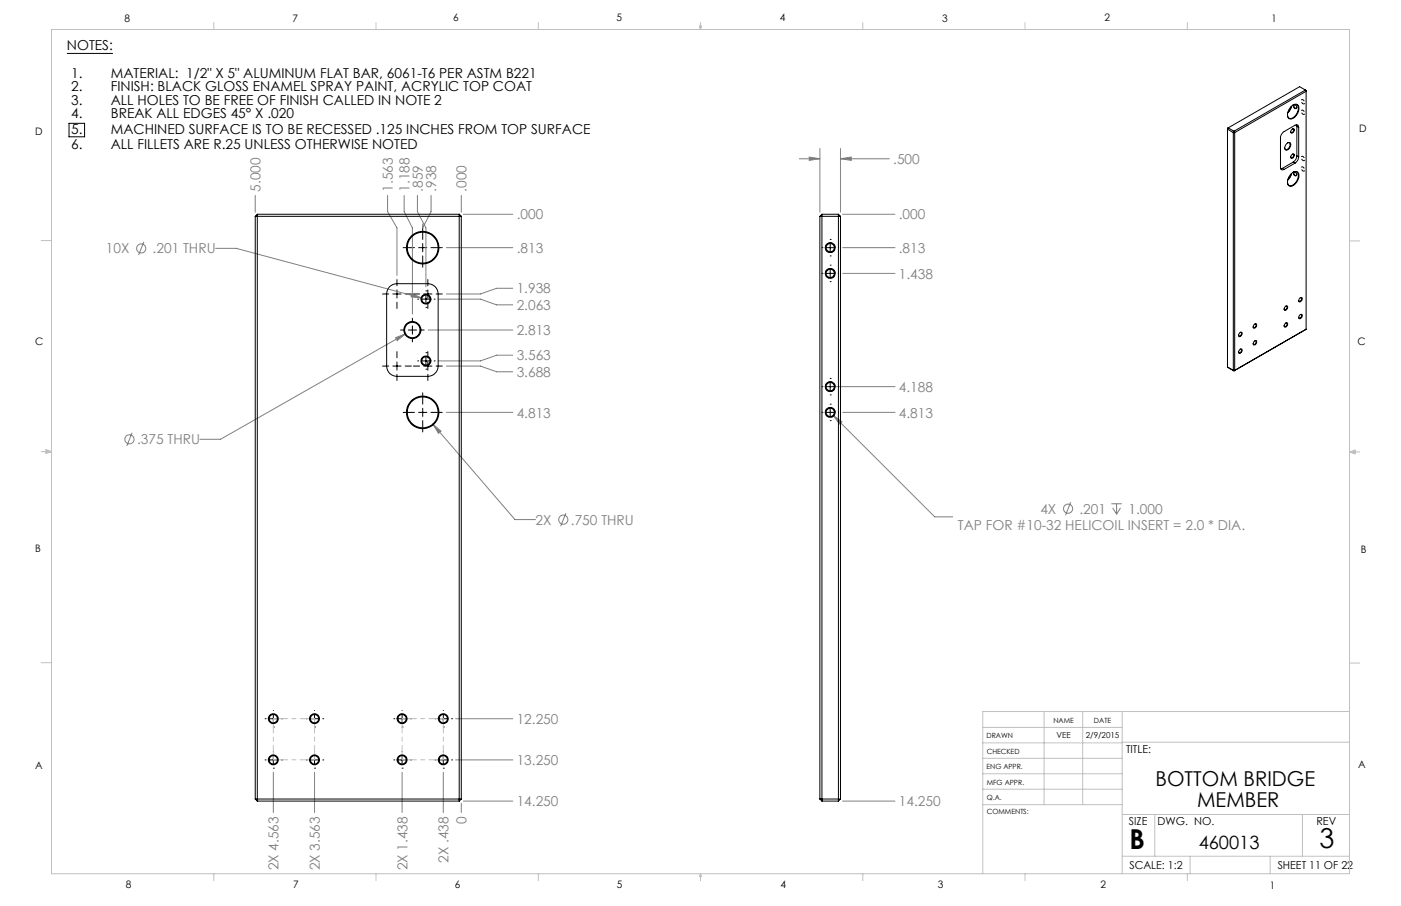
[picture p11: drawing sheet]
<svg xmlns="http://www.w3.org/2000/svg" width="432mm" height="279mm" viewBox="0 0 432 279" stroke-linecap="round" stroke-linejoin="round" font-family="sans-serif">
<g fill="none" stroke="#808080" stroke-width=".31">
<path d="M246.3 49h6.4M249.4 48.4l3.3 .6-3.3 .5zM252.7 45.8v19.6M259 49l3.4-.6v1.1zM259 45.8v19.6M259 49h15.1M44.3 74.6l-1.6 4M66.5 76.6h6.3l57.2 15.3M78.7 60.3v5.1M119.5 60.3v5l2.8 5v14.6M124.6 60.3v5l2.5 5v26.6M128.7 60.3v5l2.6 5v18.1"/>
<path d="M132.9 60.3v5l-2.6 5v-1.2M137.6 76.4h20.4M142.2 60.3v5.1M142.8 66.1h15.2M259.7 66.1h16.1M259.7 76.4h16.1M127 90.6l3 1.3-3.3-.4zM135.1 92.3h13l5 1.7h4.9M158 88.9h-4.9l-5 1.8h-10.5M259.7 84.3h16.1M121.9 104.1l3.1-1.2-2.6 2.1zM125 102.9l-57 32.6h-6.4"/>
<path d="M132 101.8h26M137.6 112.9h10.5l5 1.8h4.9M158 109.5h-4.9l-5 1.8h-13M257.1 119.2h18.7M40.7 133.5l-1.6 4M133.4 130.8l2.5 2.2-.8 .6zM133.4 130.8l25.3 29.4h6.4M137.6 127.2h20.4M256.8 128.1l2.7 2-.7 .7zM256.8 128.1l31.3 31.3h5.5M259.7 127.2h16.1M174.4 158.3l-1.6 4"/>
<path d="M330 154.9l-1.6 4M342.5 155.4h3.3M342.9 156.6l1.2 2M344.1 155.4v3.2M345.3 156.6l-1.2 2M84.2 238.2v12.4M96.9 238.2v12.4M123.9 238.2v12.4M136.6 238.2v12.4M140.4 221.7h17.6M140.4 234.4h17.6M142.2 247.7v2.9"/>
<path d="M142.8 247.1h15.2M259.7 247.1h16.1"/>
<circle cx="43.5" cy="76.6" r="1.42"/>
<circle cx="39.9" cy="135.5" r="1.41"/>
<circle cx="329.2" cy="156.9" r="1.41"/>
<circle cx="173.6" cy="160.3" r="1.42"/>
</g>
<g fill="none" stroke="#000" stroke-width=".31">
<path d="M20.6 16.5h14.2M21.3 38h4.8v4.2h-4.8zM124.2 76.4h3.5M129 76.4h2.6M130.3 70.3v3.5M130.3 75.1v2.5M130.3 78.9v3.5M132.8 76.4h3.5M253.3 76.4h.1M254.6 76.4h2.5M255.9 73.8h.1M255.9 78.9h.1"/>
<path d="M255.9 75.1v2.5M258.4 76.4h.1M117.9 90.7h1.9M121.1 90.7h2.5M122.3 86.2v1.9M122.3 89.4v2.5M122.3 93.2v1.9M124.9 90.7h1.9M127.1 98.1v1.1M127.4 90.7h1.9M128.7 92.3h.1M130 92.3h2.5"/>
<path d="M130.6 90.7h2.5M131.3 89.7h.1M131.3 94.8h.1M131.3 91v2.5M131.9 86.2v1.9M131.9 89.4v2.5M131.9 93.2v1.9M133.8 92.3h.1M134.4 90.7h1.9M253.3 84.3h.1M254.6 84.3h2.5M255.9 81.8h.1"/>
<path d="M255.9 86.9h.1M255.9 83v2.6M258.4 84.3h.1M117.9 112.9h1.9M121.1 112.9h2.5M122.3 108.4v1.9M122.3 111.6v2.6M122.3 115.4v1.9M123.4 101.8h1.2M124.9 112.9h1.9M125.8 101.8h2.6M127.1 100.5v2.5"/>
<path d="M127.1 104.3v1.1M127.4 112.9h1.9M128.7 111.3h.1M129.6 101.8h1.1M130 111.3h2.5M130.6 112.9h2.5M131.3 108.8h.1M131.3 113.8h.1M131.3 110v2.6M131.9 108.4v1.9M131.9 111.6v2.6M131.9 115.4v1.9"/>
<path d="M133.8 111.3h.1M134.4 112.9h1.9M253.3 119.2h.1M254.6 119.2h2.5M255.9 116.7h.1M255.9 118v2.5M258.4 119.2h.1M124.2 127.2h3.5M129 127.2h2.6M130.3 121.1v3.5M130.3 125.9v2.5M130.3 129.7v3.5"/>
<path d="M132.8 127.2h3.5M253.3 127.2h.1M254.6 127.2h2.5M255.9 121.8h.1M255.9 124.6h.1M255.9 129.7h.1M255.9 125.9v2.5M258.4 127.2h.1M84.2 219.1h.1M96.9 219.1h.1M123.9 219.1h.1M136.6 219.1h.1"/>
<path d="M81.7 221.7h.1M81.7 234.4h.1M83 221.7h2.5M83 234.4h2.5M84.2 224.2h.1M84.2 236.9h.1M84.2 220.4v2.5M84.2 231.8h.1M84.2 233.1v2.5M86.8 221.7h.1M86.8 234.4h.1M94.4 234.4h.1"/>
<path d="M94.4 221.7h.1M95.7 221.7h2.5M95.7 234.4h2.5M96.9 236.9h.1M96.9 224.2h.1M96.9 220.4v2.5M96.9 231.8h.1M96.9 233.1v2.5M99.5 234.4h.1M99.5 221.7h.1M121.4 234.4h.1M121.4 221.7h.1"/>
<path d="M122.7 221.7h2.5M122.7 234.4h2.5M123.9 236.9h.1M123.9 224.2h.1M123.9 220.4v2.5M123.9 231.8h.1M123.9 233.1v2.5M126.5 234.4h.1M126.5 221.7h.1M134.1 221.7h.1M134.1 234.4h.1M135.4 221.7h2.5"/>
<path d="M135.4 234.4h2.5M136.6 224.2h.1M136.6 236.9h.1M136.6 220.4v2.5M136.6 231.8h.1M136.6 233.1v2.5M139.2 221.7h.1M139.2 234.4h.1"/>
</g>
<path d="M401.6 34a.51 .51 0 0 0-.6 .4 .51 .51 0 0 0 .3 .6 .46 .46 0 0 0 .8 .2 .46 .46 0 0 0-.1-.8l-.4-.4M401.6 30.8a.51 .51 0 0 0-.6 .3 .51 .51 0 0 0 .3 .7 .46 .46 0 0 0 .8 .1 .46 .46 0 0 0-.1-.7l-.4-.4M401.6 48.3a.51 .51 0 0 0-.6 .3 .51 .51 0 0 0 .3 .7 .46 .46 0 0 0 .8 .1 .46 .46 0 0 0-.1-.7l-.4-.4M401.6 51.5a.51 .51 0 0 0-.6 .4 .51 .51 0 0 0 .3 .6 .46 .46 0 0 0 .8 .2 .46 .46 0 0 0-.1-.8l-.4-.4M255.9 74.9a1.48 1.48 0 0 1 1.3 2.2 1.48 1.48 0 0 1-2.5 .1 1.48 1.48 0 0 1 1-2.3h.2M255.9 82.8a1.48 1.48 0 0 1 1.3 2.2 1.48 1.48 0 0 1-2.5 .1 1.48 1.48 0 0 1 1-2.3h.2M255.9 117.7a1.48 1.48 0 0 1 1.3 2.2 1.48 1.48 0 0 1-2.5 .2 1.48 1.48 0 0 1 1-2.4h.2M255.9 125.7a1.48 1.48 0 0 1 1.3 2.2 1.48 1.48 0 0 1-2.5 .1 1.48 1.48 0 0 1 1-2.3h.2" fill="none" stroke="#000" stroke-width=".31" stroke-dasharray="1.3 .6" stroke-dashoffset=".7" stroke-linecap="butt"/>
<path d="M84.3 221.6h12.7M84.3 221.6v12.7M84.3 234.3h12.7M97 221.6v12.7M123.9 221.6h12.7M123.9 221.6v12.7M123.9 234.3h12.7M136.6 221.6v12.7" fill="none" stroke="#c0c0c0" stroke-width=".31" stroke-dasharray="15.2 1.3 1.3 1.3" stroke-dashoffset="10.8"/>
<g fill="none" stroke="#c0c0c0" stroke-width=".31">
<path d="M15.9 9.1h400v260.4h-400zM65.9 6.9v2.2M115.9 6.9v2.2M165.9 6.9v2.2M215.6 8h.6l-.3 1.1zM215.7 8l.2 1.1M215.9 6.9v2.2M216 8l-.1 1.1M265.9 6.9v2.2M315.9 6.9v2.2M365.9 6.9v2.2M12.7 74.2h3.2"/>
<path d="M415.9 74.3h3.2M12.7 139.3h3.2M14.2 139.1l1.7 .2M14.2 138.7l1.7 .6-1.7 .5zM15.9 139.3l-1.7 .3M415.9 139.4h3.2M415.9 139.4l1.8-.6v1.2zM415.9 139.4l1.8 .3M417.7 139.2l-1.8 .2M12.7 204.4h3.2M321.8 219.4v28.7M333.7 219.4v28.7"/>
<path d="M345.9 219.4v50.1M415.9 204.5h3.2M415.9 219.4h-113v50.1M302.9 233.9h43M302.9 229.1h43M302.9 224.3h43M302.9 238.6h43M345.9 228.9h70M302.9 248.1h43M302.9 243.4h43M345.9 251.2h70M355.9 251.2v12.9"/>
<path d="M401.4 251.2v12.9M65.9 269.5v2.1M115.9 269.5v2.1M165.9 269.5v2.1M215.9 269.5v2.1M215.9 269.5l.3 .8h-.6zM265.9 269.5v2.1M315.9 269.5v2.1M345.9 264.1h70M365.9 269.5v2.1M366.8 264.1v5.4M391.5 264.1v5.4"/>
</g>
<path d="M133.4 130.8l1.7 2.8 .8-.6zM121.9 104.1l.5 .9 2.6-2.1zM127 90.6l-.3 .9 3.3 .4zM249.4 48.4l3.3 .6-3.3 .5zM259 49l3.4-.6v1.1zM256.8 128.1l2 2.7 .7-.7z" fill="#808080"/>
<g fill="none" stroke="#000" stroke-width=".31">
<path d="M378.5 39.4l-.2 .4 1.8 1.1M378.5 39.4l1.8 1.1M378.5 39.4l-.2 .2v73.6M397.9 32.9a1.3 1.3 0 0 1 1.2-.8 1.3 1.3 0 0 1 1.2 1 3.3 3.3 0 0 1-2.7 3.6 1.79 1.79 0 0 1-.4-2.7zM398 32.8l-.3 1-.8 1 .6-.9 .5-1.1M398.3 39.8a.43 .43 0 0 1 .6 0 .43 .43 0 0 1-.1 .7 .5 .5 0 0 1-.4 .6 .5 .5 0 0 1-.6-.5zM398.3 39.8h.1a.54 .54 0 0 1 .2 .7 .54 .54 0 0 1-.8 .2v-.1M398.5 32.4a1.13 1.13 0 0 1 1.5 .1 1.13 1.13 0 0 1 .1 1.4 2.76 2.76 0 0 1-2.7 2.6l-.4-.3-.2-.8M398.8 32.3v.3a.54 .54 0 0 0 .2 .6 .54 .54 0 0 0 .6 0l.1-.2M399 32.2a.66 .66 0 0 1 .7 .6 .66 .66 0 0 1-.4 .7l-.4-.2-.3-1M399.6 38.5l.1 .4M399.7 38.9v9.1"/>
<path d="M399.7 38.9l.6 .4M400.3 39.3a.69 .69 0 0 0-.4-.7 .69 .69 0 0 0-.8 0l-3.3 2a2.42 2.42 0 0 0-1.1 1.9v9.1a.69 .69 0 0 0 .3 .7 .69 .69 0 0 0 .8-.1M400.3 39.3v9.1M402.3 27.8l-22 12.7M402.3 27.8l.3 .4-22.1 12.7M402.3 27.8l.3 .1v73.6M402.3 27.8l-1.8-1.1-22 12.7M380.1 40.9h.4M380.1 40.9v73.3M380.3 40.5l-.2 .4M380.3 40.5l.2 .4M380.5 40.9v73.3"/>
<path d="M395.2 51.9l-.4 .2M395.2 51.9l.6 .3M396.5 44.4a.72 .72 0 0 1 1-.4 .72 .72 0 0 1 .2 1.1 1.12 1.12 0 0 1-1.6 1l-.1-.7zM396.8 44.1a.62 .62 0 0 1 .9 .2 .62 .62 0 0 1-.2 .8 1.02 1.02 0 0 1-1.4 .8l-.1-.3M397.9 53.7a1.31 1.31 0 0 1 1.2-.8 1.31 1.31 0 0 1 1.2 .9 3.4 3.4 0 0 1-2.7 3.6 1.79 1.79 0 0 1-.4-2.7zM398 53.6l-.5 1.1-.6 .8M398 53.5l-.3 1.1-.8 .9M398.1 47.8a.45 .45 0 0 1 .7-.3 .45 .45 0 0 1 0 .8 .5 .5 0 0 1-.4 .5 .5 .5 0 0 1-.6-.4zM398.3 47.6l.1-.1a.53 .53 0 0 1 .2 .8 .53 .53 0 0 1-.8 .1M398.5 53.1a1.12 1.12 0 0 1 1.4 .1 1.12 1.12 0 0 1 .2 1.4 2.76 2.76 0 0 1-2.7 2.6l-.4-.3-.2-.8M398.6 50l-3.4 1.9M398.6 50l.5 .3"/>
<path d="M398.8 53.1v.2a.54 .54 0 0 0 .2 .7 .54 .54 0 0 0 .6-.1l.1-.1M399 53a.66 .66 0 0 1 .7 .5 .66 .66 0 0 1-.4 .8l-.4-.3-.3-.9M399.1 50.3l-3.3 1.9M399.7 48a2.42 2.42 0 0 1-1.1 2M399.7 48l.6 .4M400.3 48.4a2.42 2.42 0 0 1-1.2 1.9M78.7 66.7h63.5M78.7 66.7v179.7M79.3 66.1h62.2M79.3 66.1v181M79.3 66.1l-.6 .6M141.5 66.1v181"/>
<path d="M141.5 66.1l.7 .6M142.2 66.7v179.7M252.7 66.7h6.3M252.7 66.7v179.7M253.3 66.1h5.1M253.3 66.1l-.6 .6M253.3 66.1v181M258.4 66.1v181M258.4 66.1l.6 .6M259 66.7v179.7M120.1 88.4a3.3 3.3 0 0 1 2.2-.9h9.6a3.2 3.2 0 0 1 3.1 3.2v22.2a3.2 3.2 0 0 1-3.1 3.2h-9.6a3.1 3.1 0 0 1-3.1-3.2v-22.2l.2-1.2zM386.8 99.9a.58 .58 0 0 1 .4 .7 .58 .58 0 0 1-.7 .5l-.2-.3"/>
<path d="M396.1 94.5a.41 .41 0 0 1 .6-.1 .41 .41 0 0 1 .1 .6 .54 .54 0 0 1-.4 .6 .54 .54 0 0 1-.6-.3zM396.1 99.7a.41 .41 0 0 1 .6-.1 .41 .41 0 0 1 .1 .6 .54 .54 0 0 1-.4 .6 .54 .54 0 0 1-.6-.3zM396.3 94.4h.1a.54 .54 0 0 1 .2 .8 .54 .54 0 0 1-.8 .1M396.3 99.6h.1a.54 .54 0 0 1 .2 .8 .54 .54 0 0 1-.8 .1M400.6 92a.42 .42 0 0 1 .6-.2 .42 .42 0 0 1 .1 .6 .56 .56 0 0 1-.4 .6 .56 .56 0 0 1-.6-.3zM400.6 97.2a.42 .42 0 0 1 .6-.2 .42 .42 0 0 1 .1 .6 .56 .56 0 0 1-.4 .6 .56 .56 0 0 1-.6-.3zM400.8 91.8a.58 .58 0 0 1 .4 .7 .58 .58 0 0 1-.7 .5l-.2-.3M400.8 97a.58 .58 0 0 1 .4 .7 .58 .58 0 0 1-.7 .4l-.2-.2M378.3 113.2l1.8 1M378.3 113.2l2 1.2M380.1 114.2h.4M380.1 114.2l.2 .2"/>
<path d="M380.5 114.2l-.2 .2M382.1 102.7a.42 .42 0 0 1 .6-.2 .42 .42 0 0 1 .1 .6 .56 .56 0 0 1-.4 .6 .56 .56 0 0 1-.7-.3zM382.1 107.8a.42 .42 0 0 1 .6-.1 .42 .42 0 0 1 .1 .6 .56 .56 0 0 1-.4 .6 .56 .56 0 0 1-.7-.3zM382.2 102.5a.58 .58 0 0 1 .5 .7 .58 .58 0 0 1-.7 .4l-.2-.2M382.2 107.7a.58 .58 0 0 1 .5 .7 .58 .58 0 0 1-.7 .4l-.2-.3M386.6 105.2a.47 .47 0 0 1 .7 0 .47 .47 0 0 1-.1 .7l-.1 .2a.46 .46 0 0 1-.7 .3 .46 .46 0 0 1-.1-.8zM386.6 100a.47 .47 0 0 1 .7 0 .47 .47 0 0 1-.1 .7l-.1 .2a.46 .46 0 0 1-.7 .3 .46 .46 0 0 1-.1-.8zM386.8 105.1a.58 .58 0 0 1 .4 .7 .58 .58 0 0 1-.7 .5l-.2-.3M402.6 101.5l-22.3 12.9M402.6 101.5l-.3 .2M78.7 246.4h63.5M78.7 246.4l.6 .7"/>
<path d="M79.3 247.1h62.2M142.2 246.4l-.7 .7M252.7 246.4h6.3M252.7 246.4l.6 .7M253.3 247.1h5.1M259 246.4l-.6 .7"/>
<circle cx="130.3" cy="76.4" r="5"/>
<circle cx="130.3" cy="76.4" r="4.8"/>
<circle cx="255.9" cy="76.4" r="1.28"/>
<circle cx="255.9" cy="76.4" r="1.54"/>
<circle cx="131.3" cy="92.3" r="1.27"/>
<circle cx="131.3" cy="92.3" r="1.54"/>
<circle cx="255.9" cy="84.3" r="1.28"/>
<circle cx="255.9" cy="84.3" r="1.54"/>
<circle cx="127.1" cy="101.8" r="2.38"/>
<circle cx="127.1" cy="101.8" r="2.64"/>
<circle cx="131.3" cy="111.3" r="1.27"/>
<circle cx="131.3" cy="111.3" r="1.54"/>
<circle cx="255.9" cy="119.2" r="1.28"/>
<circle cx="255.9" cy="119.2" r="1.54"/>
<circle cx="130.3" cy="127.2" r="5"/>
<circle cx="130.3" cy="127.2" r="4.8"/>
<circle cx="255.9" cy="127.2" r="1.28"/>
<circle cx="255.9" cy="127.2" r="1.54"/>
<circle cx="84.2" cy="221.6" r="1.53"/>
<circle cx="84.2" cy="234.3" r="1.53"/>
<circle cx="84.2" cy="234.3" r="1.27"/>
<circle cx="84.2" cy="221.6" r="1.27"/>
<circle cx="96.9" cy="221.6" r="1.53"/>
<circle cx="96.9" cy="234.3" r="1.53"/>
<circle cx="96.9" cy="221.6" r="1.27"/>
<circle cx="96.9" cy="234.3" r="1.27"/>
<circle cx="123.9" cy="234.3" r="1.53"/>
<circle cx="123.9" cy="221.6" r="1.53"/>
<circle cx="123.9" cy="234.3" r="1.27"/>
<circle cx="123.9" cy="221.6" r="1.27"/>
<circle cx="136.6" cy="221.6" r="1.53"/>
<circle cx="136.6" cy="234.3" r="1.53"/>
<circle cx="136.6" cy="234.3" r="1.27"/>
<circle cx="136.6" cy="221.6" r="1.27"/>
</g>
<g font-size="8.5">
<text x="348.1" y="261.8">B</text>
<text x="406.7" y="261.6">3</text>
</g>
<g font-size="6.3">
<text x="356.1" y="242.4">BOTTOM BRIDGE</text>
<text x="368.9" y="248.7">MEMBER</text>
</g>
<text font-size="5.6" x="369.4" y="261.7">460013</text>
<g font-size="4.2">
<text x="20.6" y="15.6">NOTES:</text>
<text x="21.9" y="23.9">1.</text>
<text x="34.1" y="23.9">MATERIAL: 1/2&quot; X 5&quot; ALUMINUM FLAT BAR, 6061-T6 PER ASTM B221</text>
<text x="21.9" y="28.1">2.</text>
<text x="34.1" y="28.1">FINISH: BLACK GLOSS ENAMEL SPRAY PAINT, ACRYLIC TOP COAT</text>
<text x="21.9" y="32.3">3.</text>
<text x="34.1" y="32.3">ALL HOLES TO BE FREE OF FINISH CALLED IN NOTE 2</text>
<text x="21.9" y="36.4">4.</text>
<text x="21.9" y="41.3">5.</text>
<text x="34.1" y="36.4">BREAK ALL EDGES 45° X .020</text>
<text x="34.1" y="41.3">MACHINED SURFACE IS TO BE RECESSED .125 INCHES FROM TOP SURFACE</text>
<text x="21.9" y="46.1">6.</text>
<text x="34.1" y="46.1">ALL FILLETS ARE R.25 UNLESS OTHERWISE NOTED</text>
</g>
<g font-size="4.2" fill="#808080">
<text x="275.3" y="50.5">.500</text>
<text x="80.3" y="59.1" transform="rotate(-90 80.3 59.1)">5.000</text>
<text x="121.1" y="59.1" transform="rotate(-90 121.1 59.1)">1.563</text>
<text x="126.2" y="59.1" transform="rotate(-90 126.2 59.1)">1.188</text>
<text x="130.3" y="59.1" transform="rotate(-90 130.3 59.1)">.859</text>
<text x="134.5" y="59.1" transform="rotate(-90 134.5 59.1)">.938</text>
<text x="143.8" y="59.1" transform="rotate(-90 143.8 59.1)">.000</text>
<text x="159.2" y="67.6">.000</text>
<text x="277" y="67.6">.000</text>
<text x="159.2" y="78">.813</text>
<text x="277" y="78">.813</text>
<text x="32.6" y="78.1">10X</text>
<text x="47" y="78.1">.201 THRU</text>
<text x="277" y="85.9">1.438</text>
<text x="159.2" y="90.5">1.938</text>
<text x="159.2" y="95.6">2.063</text>
<text x="159.2" y="103.4">2.813</text>
<text x="159.2" y="111.1">3.563</text>
<text x="159.2" y="116.2">3.688</text>
<text x="277" y="120.8">4.188</text>
<text x="159.2" y="128.8">4.813</text>
<text x="277" y="128.8">4.813</text>
<text x="42.2" y="137">.375 THRU</text>
<text x="165.1" y="161.8">2X</text>
<text x="176" y="161.8">.750 THRU</text>
<text x="320.6" y="158.4">4X</text>
<text x="332.7" y="158.4">.201</text>
<text x="347.8" y="158.4">1.000</text>
<text x="295.2" y="163.5">TAP FOR #10-32 HELICOIL INSERT = 2.0 * DIA.</text>
<text x="159.2" y="223.2">12.250</text>
<text x="159.2" y="235.9">13.250</text>
<text x="159.2" y="248.6">14.250</text>
<text x="277" y="248.6">14.250</text>
<text x="143.8" y="254.1" transform="rotate(-90 143.8 254.1)">0</text>
<text x="85.9" y="268.4" transform="rotate(-90 85.9 268.4)">2X 4.563</text>
<text x="98.6" y="268.4" transform="rotate(-90 98.6 268.4)">2X 3.563</text>
<text x="125.5" y="268.4" transform="rotate(-90 125.5 268.4)">2X 1.438</text>
<text x="138.2" y="266.1" transform="rotate(-90 138.2 266.1)">2X .438</text>
</g>
<g font-size="3.4">
<text x="347.1" y="232.3">TITLE:</text>
<text x="347.9" y="254.3">SIZE</text>
<text x="356.7" y="254.4">DWG. NO.</text>
<text x="405.7" y="254.5">REV</text>
<text x="348.1" y="267.9">SCALE: 1:2</text>
<text x="393.8" y="267.9">SHEET 11 OF 22</text>
</g>
<g font-size="3.2">
<text x="38.3" y="6.7">8</text>
<text x="90.2" y="6.7">7</text>
<text x="139.7" y="6.5">6</text>
<text x="190" y="6.5">5</text>
<text x="240.4" y="6.5">4</text>
<text x="290.4" y="6.7">3</text>
<text x="340.4" y="6.5">2</text>
<text x="391.9" y="6.7">1</text>
<text x="10.9" y="41.6">D</text>
<text x="418.9" y="40.7">D</text>
<text x="10.9" y="106.3">C</text>
<text x="418.4" y="106.4">C</text>
<text x="10.8" y="170.2">B</text>
<text x="419.4" y="170.6">B</text>
<text x="10.8" y="237.2">A</text>
<text x="418.6" y="236.8">A</text>
<text x="38.8" y="273.8">8</text>
<text x="90.4" y="273.8">7</text>
<text x="140.2" y="273.8">6</text>
<text x="190.1" y="273.9">5</text>
<text x="240.5" y="273.8">4</text>
<text x="289" y="273.9">3</text>
<text x="339.1" y="273.8">2</text>
<text x="391.4" y="274.1">1</text>
</g>
<g font-size="2.5">
<text x="325.6" y="227.6">VEE</text>
<text x="334.6" y="227.7">2/9/2015</text>
</g>
<g font-size="2.2">
<text x="304.1" y="227.7">DRAWN</text>
<text x="324.7" y="222.9">NAME</text>
<text x="337.2" y="222.9">DATE</text>
<text x="304.1" y="232.6">CHECKED</text>
<text x="304" y="237.2">ENG APPR.</text>
<text x="304.2" y="241.9">MFG APPR.</text>
<text x="304.1" y="246.7">Q.A.</text>
<text x="304.1" y="250.9">COMMENTS:</text>
</g>
</svg>
